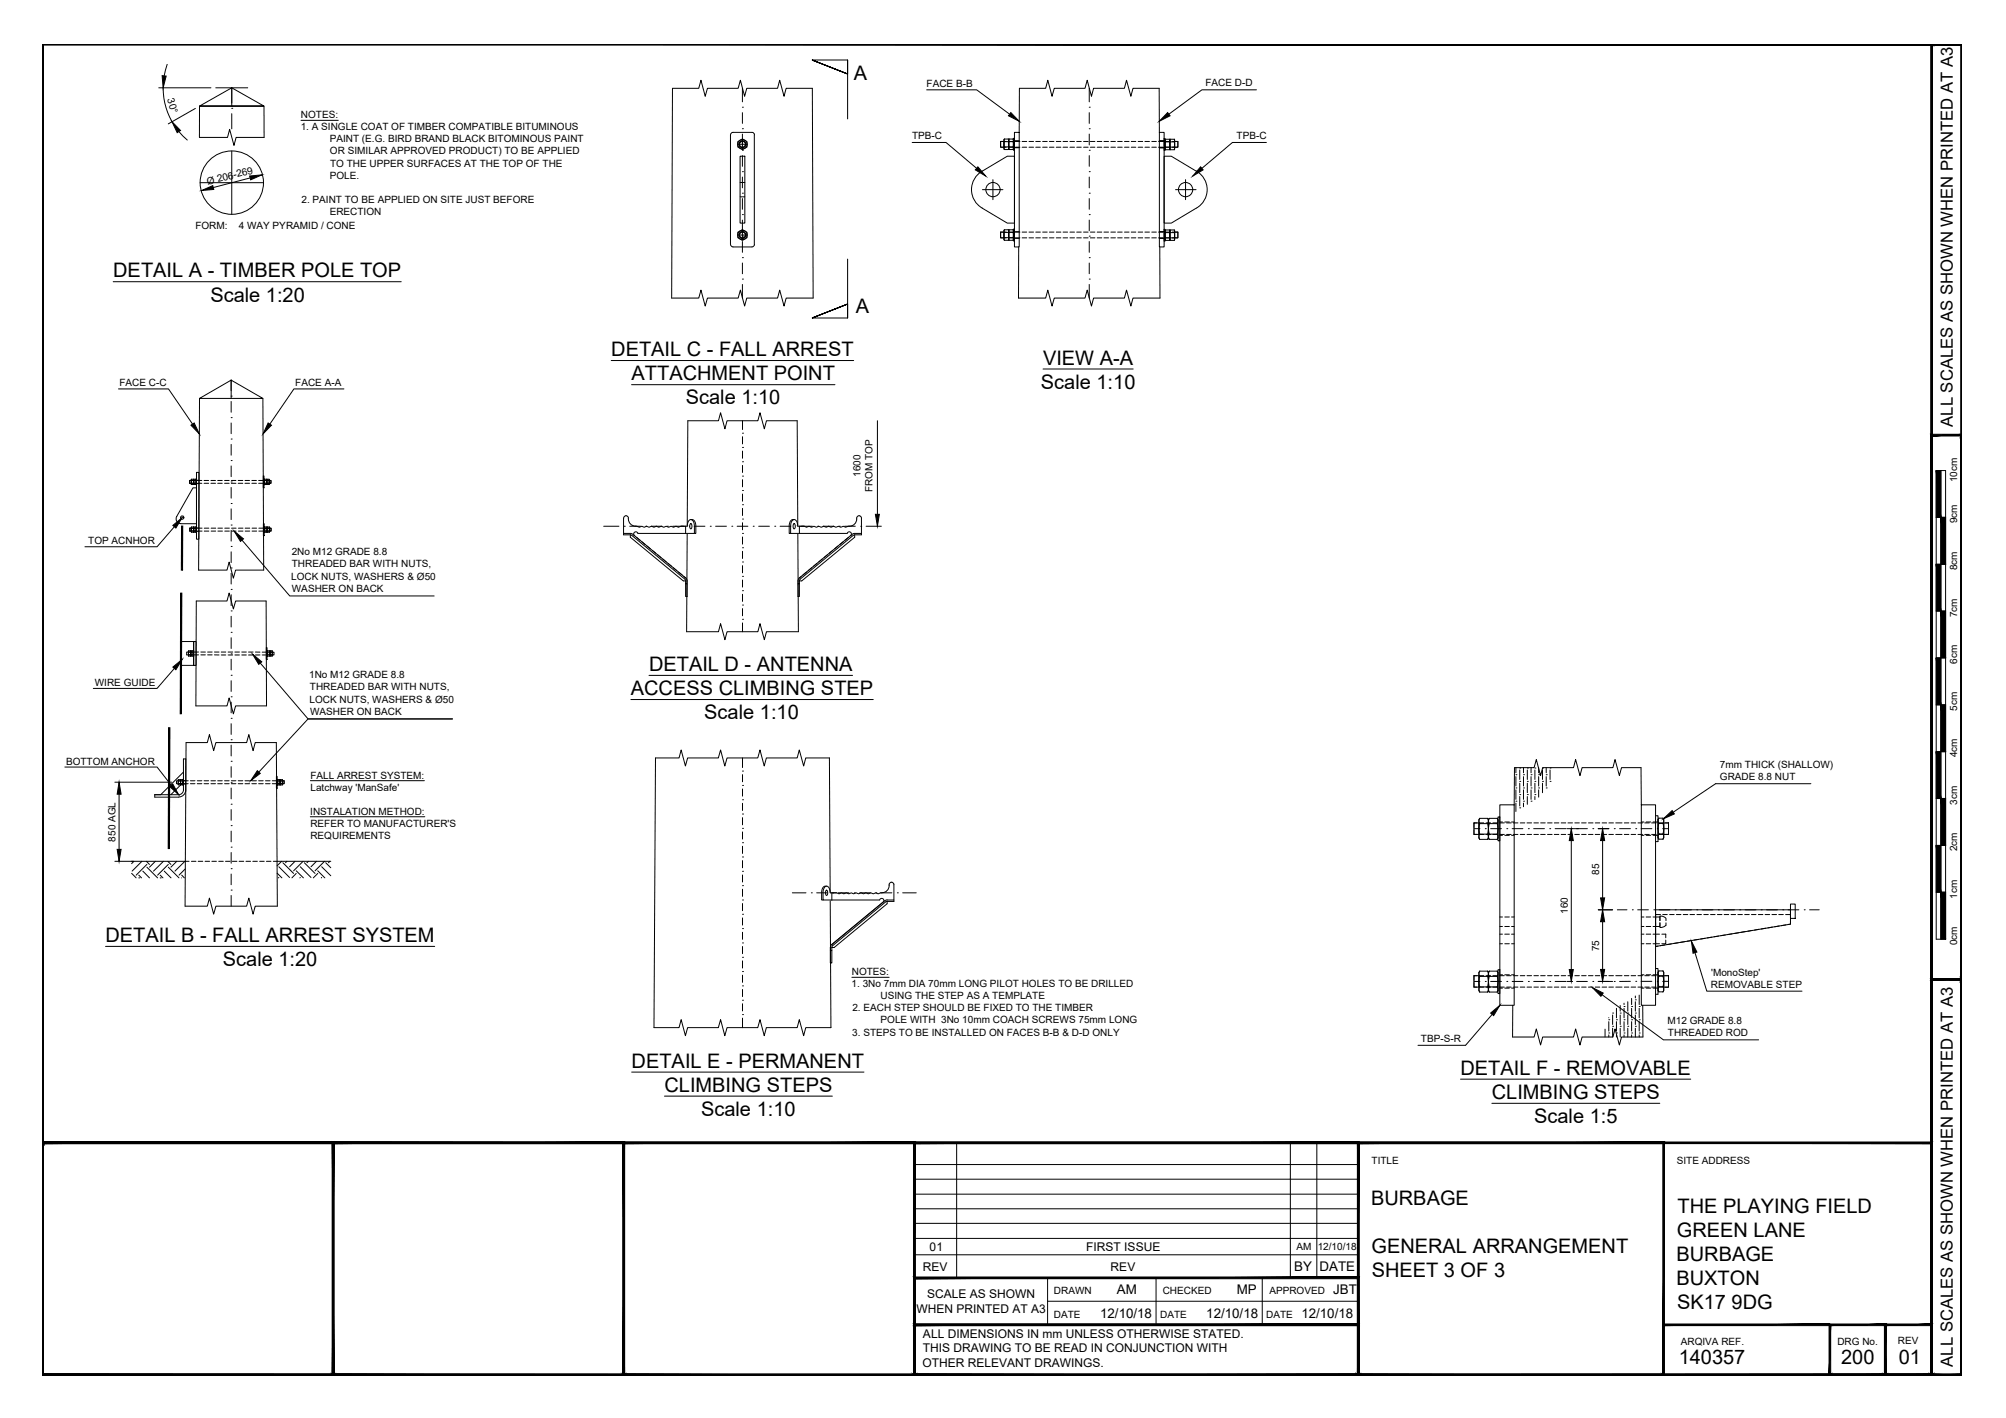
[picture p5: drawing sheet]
<svg xmlns="http://www.w3.org/2000/svg" width="420mm" height="297mm" viewBox="0 0 420 297" stroke-linecap="round" stroke-linejoin="round" font-family="sans-serif">
<g fill="none" stroke="#000" stroke-width=".21">
<path d="M33.3 18.4h10.9M34.2 18.4a14.3 14.3 0 0 0 1.8 7.1M35 13.5l-.6 2.4M45.2 18.4h6.7M48.5 18.4v3.8M140.9 18.5h5.5l.4-1.7 .9 3.4 .5-1.7h6.4l.5-1.7 .9 3.4 .4-1.7h6.5l.4-1.7 .9 3.4 .5-1.7h5.4l.2 43.9h-5.6l-.5 1.7-.9-3.3-.4 1.6h-6.5l-.4 1.7-.9-3.3-.5 1.6h-6.4l-.5 1.7-.9-3.3-.4 1.6h-5.7zM155.5 18.5v2.8M177.5 12.6v2.9l-7.4-2.9 7.4 2.9-7.4-2.9h7.4v12.3M194.1 18.8h10.5l6.9 5.1M228.1 18.5v2.8M263.2 18.8h-11.5l-6.9 5.1M37.5 27.6l1.7 1.7"/>
<path d="M40.9 22.7l-5.7 3.3M41.8 22.2l6.7-3.8 6.8 3.8zM41.8 22.2h13.5v6.6h-5.8l-.5 1.7-.9-3.4-.4 1.7h-5.9zM41.9 38.3h13.3M41.9 22.2h13.3M48.5 22.7h.1M48.5 23.8v3.2M48.5 31.6v13.3M52.4 37.3l-7.7 2M63 25.2h7.9M154.5 29.7l1-.6 1 .6v1.1l-1 .5-1-.5zM154.5 30.2h2"/>
<path d="M155 32.7h1v14h-1zM155 38.2h1M155.5 36h.1M155.5 31.5h.1M155.5 27h.1M155.5 22.5h.1M155.5 23.6v2.2M155.5 28.1v3.1M155.5 32.6v2.2M155.5 37.1v2.2M155.9 29.6a.71 .71 0 0 0-1.1 .5 .71 .71 0 0 0 .8 .8 .71 .71 0 0 0 .5-1M158 28.2v23"/>
<path d="M158 28.2l-.2-.4-.3-.1h-4l-.4 .3-.1 .2v23l.3 .4 .2 .1h4l.4-.2 .1-.3M191.1 29.8h7l6.5 5.5M205.8 35.8a4.5 4.5 0 0 0-.1 7.8l5.3 3.1h1.5v-14h-1.5l-5.3 3.2M205.8 39.7h4.3M208 37.6v4.2M209.6 29.6h.7v1.2h-.7zM210.4 30.8v-1.1h.8v1.1M210.4 30.8h.8v.5M210.4 29.1v.6M210.4 30.8v.5M210.8 29.6h-1.2v1.2h1.2M211.2 29.1h-.8l-.1 .2v1.9l.1 .1h.8"/>
<path d="M211.2 29.1l.1 .2M211.2 29.1v.6M211.2 30.8h1M211.3 29.3v1.9M211.3 31.2l.1 .1h.8M211.3 31.2l-.1 .1M211.4 29.7h.8v1.1M211.4 30.8h.8v.5M211.4 29.1v.6M211.4 30.8v.5M211.4 29.7v1.1M212.2 29.1v2.2"/>
<path d="M212.2 29.1h-.8l-.1 .2M212.2 29.1v.6l-1-.1M212.3 29h.2v2.5h-.2zM212.5 27.7h1v24h-1zM212.5 29.5h1M212.5 30.9h1M212.7 30.8h.9M212.7 29.6h.9M213.5 27.7v-9.2h5.5l.5-1.7 .9 3.4 .4-1.7h6.5l.4-1.7 .9 3.4 .5-1.7h6.4l.5-1.7 .9 3.4 .4-1.7h5.5v9.2M214.1 30.8h.9M214.1 29.6h.9M215.5 30.8h1"/>
<path d="M215.5 29.6h1M216.9 30.8h1M216.9 29.6h1M218.4 30.8h.9M218.4 29.6h.9M219.8 30.8h1M219.8 29.6h1M221.2 30.8h1M221.2 29.6h1M222.7 30.8h.9M222.7 29.6h.9M224.1 30.8h1"/>
<path d="M224.1 29.6h1M225.5 30.8h1M225.5 29.6h1M227 30.8h.9M227 29.6h.9M228.1 36h.1M228.1 31.5h.1M228.1 27h.1M228.1 22.5h.1M228.1 23.6v2.2M228.1 28.1v2.3M228.1 32.6v2.2"/>
<path d="M228.1 37.1v2.2M228.4 30.8h.9M228.4 29.6h.9M229.8 30.8h1M229.8 29.6h1M231.2 30.8h1M231.2 29.6h1M232.7 30.8h.9M232.7 29.6h.9M234.1 30.8h.9M234.1 29.6h.9M235.5 30.8h1"/>
<path d="M235.5 29.6h1M236.9 30.8h1M236.9 29.6h1M238.4 30.8h.9M238.4 29.6h.9M239.8 30.8h1M239.8 29.6h1M241.2 30.8h1M241.2 29.6h1M242.7 30.8h.9M242.7 29.6h.9M242.8 27.7h1v24h-1z"/>
<path d="M242.8 29.5h1M242.8 30.9h1M243.8 29h.2v2.5h-.2zM244.1 29.2v2.2M244.1 29.2h.8M244.1 29.7h.8M244.1 31.4h.8M244.1 30.8h1M244.1 29.6h1M244.9 29.2l.1 .1M244.9 29.2v2.2M245 29.3v1.9"/>
<path d="M245 31.2l-.1 .2M245 31.2l.1 .2M245.1 29.2v2.2M245.1 29.2h.8M245.1 29.7h.8M245.1 31.4h.8M245.1 30.8h.8M245.1 29.2l-.1 .1M245.5 29.6h1.2v1.2h-1.2M245.9 29.2v2.2M246 29.6h.7v1.2h-.7zM246.2 39.7h4.3"/>
<path d="M248.3 37.6v4.2M250.6 35.8a4.4 4.4 0 0 1 0 7.8l-5.3 3.1h-1.5v-14h1.5l5.3 3.2M265.2 29.8h-7.1l-6.4 5.5M23.7 59h60.3M154.5 48.7l1-.6 1 .6v1.1l-1 .6-1-.6zM154.5 49.2h2M155 41.2h1M155.5 58.5h.1M155.5 54h.1M155.5 49.5h.1M155.5 45h.1M155.5 40.5h.1"/>
<path d="M155.5 41.6v2.2M155.5 46.1v4.1M155.5 50.6v2.3M155.5 55.1v2.2M155.5 59.6v2.8M155.9 48.6a.71 .71 0 0 0-1.1 .5 .71 .71 0 0 0 .8 .8 .71 .71 0 0 0 .5-1M177.5 54.3v12.3h-7.4l7.4-2.9-7.4 2.9 7.4-2.9v2.9M209.6 48.6h.7v1.2h-.7zM210.4 49.8v-1.1h.8v1.1M210.4 49.8h.8v.5M210.4 48.1v.6M210.4 49.8v.5"/>
<path d="M210.8 48.6h-1.2v1.2h1.2M211.2 48.1h-.8l-.1 .2v1.9l.1 .1h.8M211.2 48.1l.1 .2M211.2 48.1v.6M211.2 49.8h1M211.3 48.3v1.9M211.3 50.2l.1 .1h.8M211.3 50.2l-.1 .1M211.4 48.7h.8v1.1M211.4 49.8h.8v.5M211.4 48.1v.6M211.4 49.8v.5"/>
<path d="M211.4 48.7v1.1M212.2 48.1v2.2M212.2 48.1h-.8l-.1 .2M212.2 48.1v.6l-1-.1M212.3 48h.2v2.5h-.2zM212.5 49.9h1M212.5 48.5h1M212.7 49.8h.9M212.7 48.6h.9M213.4 51.7l-.1 10.7h5.7l.5-1.6 .9 3.3 .4-1.7h6.5l.4-1.6 .9 3.3 .5-1.7h6.4l.5-1.6 .9 3.3 .4-1.7h5.7l-.1-10.7M214.1 49.8h.9M214.1 48.6h.9"/>
<path d="M215.5 49.8h1M215.5 48.6h1M216.9 49.8h1M216.9 48.6h1M218.4 49.8h.9M218.4 48.6h.9M219.8 49.8h1M219.8 48.6h1M221.2 49.8h1M221.2 48.6h1M222.7 49.8h.9M222.7 48.6h.9"/>
<path d="M224.1 49.8h1M224.1 48.6h1M225.5 49.8h1M225.5 48.6h1M227 49.8h.9M227 48.6h.9M228.1 58.5h.1M228.1 54h.1M228.1 49.5h.1M228.1 45h.1M228.1 40.5h.1M228.1 41.6v2.2"/>
<path d="M228.1 46.1v2.2M228.1 50.6v2.3M228.1 55.1v2.2M228.1 59.6v2.8M228.4 49.8h.9M228.4 48.6h.9M229.8 49.8h1M229.8 48.6h1M231.2 49.8h1M231.2 48.6h1M232.7 49.8h.9M232.7 48.6h.9"/>
<path d="M234.1 49.8h.9M234.1 48.6h.9M235.5 49.8h1M235.5 48.6h1M236.9 49.8h1M236.9 48.6h1M238.4 49.8h.9M238.4 48.6h.9M239.8 49.8h1M239.8 48.6h1M241.2 49.8h1M241.2 48.6h1"/>
<path d="M242.7 49.8h.9M242.7 48.6h.9M242.8 49.9h1M242.8 48.5h1M243.8 48h.2v2.5h-.2zM244.1 48.2h.8M244.1 48.7h.8M244.1 48.2l-.1 2 .1 .2h.8l.1-.2M244.1 49.8h1M244.1 48.6h1M244.1 48.2v2.1M244.9 48.2l.1 .1"/>
<path d="M244.9 48.2v2.1M245 48.3v1.9M245.1 48.2v2.1M245.1 48.2h.8M245.1 48.7h.8M245.1 48.2l-.1 .1M245.1 49.8h.8M245.5 48.6h1.2v1.2h-1.2M245.9 48.2l.1 2-.1 .2h-.8l-.1-.2M245.9 48.2v2.1M246 48.6h.7v1.2h-.7zM48.4 79.6v3.9"/>
<path d="M128 75.5h50.8M218.5 77.3h18.8M24.8 81.5h10.5l5 7.3M41.2 99h.5v13.9h-.5zM41.8 83.5l6.6-3.9 6.7 3.9zM41.8 83.5l-.2 35.9h5.9l.5-1.6 .9 3.3 .4-1.7h5.9l-.1-35.9M48.4 96.5h.1M48.4 92h.1M48.4 87.5h.1M48.4 83h.1M48.4 84.1v2.3M48.4 88.6v2.2"/>
<path d="M48.4 93.1v2.3M48.4 97.6v2.2M55.1 99.7h.2v2.5h-.2zM72 81.5h-10.4l-5.1 7.3M132.3 80.6h42.6M144.1 88.1h6.4l.4-1.6 .9 3.3 .5-1.7h6.4l.5-1.6 .9 3.3 .4-1.7h6.5l.2 44.2h-6.7l-.4 1.7-.9-3.4-.5 1.7h-6.4l-.5 1.7-.9-3.4-.4 1.7h-6.7zM155.5 99.7h.1M155.5 96.7h.1M155.5 93.7h.1M155.5 90.7h.1M155.5 88.1v1.9M155.5 91.5v1.5"/>
<path d="M155.5 94.5v1.5M155.5 97.5v1.5M183.8 88.1v19.6M405.5 98.6h2v98.1h-2zM406.5 98.6v98.1M36.5 110.3l-3.6 4.2h-15.1M37.9 109.7a1 1 0 0 1-.9-1.5l3.4-6h.8v7.5h-3.3M39.7 100.6h.4v.6h-.4zM39.7 110.6h.4v.7h-.4zM40.1 110.4h.4M40.1 111.5h.4M40.1 111.2h.4"/>
<path d="M40.1 100.4h.4M40.1 101.5h.4M40.1 100.4v1.1M40.1 110.4v1.1M40.1 111.2v-.5h.4v.5M40.1 100.7v.8M40.1 110.4v.3M40.1 111.2v.3M40.1 100.4v.3h.4v-.3M40.5 110.4v.3M40.5 111.2v.3M40.5 110.4l.1 .1"/>
<path d="M40.5 100.4l.1 .1M40.5 100.7v.8M40.6 100.5v.9M40.6 110.5v.9M40.6 111.4l-.1 .1M40.6 101.4v.1M40.6 101.4l-.1 .1M40.6 111.4v.1M40.6 110.7h.4v.5M40.6 110.4h.4M40.6 111.5h.4M40.6 100.4h.4"/>
<path d="M40.6 101.5h.4M40.6 100.4v.1M40.6 110.4v.1M40.6 100.4v.3h.4v-.3M40.6 101.2v.3M40.6 110.4v.3M40.6 100.7v.5M40.6 110.7v.5M40.8 100.6h-1.1v.6h1.3M40.9 110.6h-1.2v.7h1.2M41 101.2v.3M41 110.4v.3"/>
<path d="M41 111.2v.3M41 111.2h-.4v.3M41 100.4v1.1M41 110.4v1.1M41 100.7v.5M41.1 100.3l.1 1.3zM41.1 110.3l.1 1.3zM41.2 110.6h.5M41.2 100.6h.5M41.2 101.3h.5M41.3 101.2h1M41.3 100.6h1"/>
<path d="M41.4 110.6h.9M42.3 111.3h-1.1M42.7 101.2h1M42.7 100.6h1M42.8 111.3h.9M42.8 110.6h.9M44.2 101.2h.9M44.2 100.6h.9M44.2 111.3h1M44.2 110.6h1M45.6 101.2h1M45.6 100.6h1"/>
<path d="M45.6 111.3h1M45.6 110.6h1M47 101.2h1M47 100.6h1M47.1 111.3h.9M47.1 110.6h.9M48.4 119h.1M48.4 114.5h.1M48.4 110h.1M48.4 105.5h.1M48.4 101h.1M48.4 102.1v2.3"/>
<path d="M48.4 106.6v2.2M48.4 111.1v2.2M48.4 115.6v2.3M48.5 101.2h.9M48.5 100.6h.9M48.5 111.3h1M48.5 110.6h1M49.9 101.2h.9M49.9 100.6h.9M49.9 111.3h1M49.9 110.6h1M50.7 113.1l10 11.7h30.2"/>
<path d="M51.3 101.2h1M51.3 100.6h1M51.4 111.3h.9M51.4 110.6h.9M52.8 101.2h.9M52.8 100.6h.9M52.8 111.3h.9M52.8 110.6h.9M54.2 101.2h.9M54.2 100.6h.9M54.2 111.3h1M54.2 110.6h1"/>
<path d="M55.2 109.7h.1v2.5h-.1zM55.3 100.3l.1 1.3zM55.3 110.3l.1 1.3zM55.4 100.7h.4M55.4 101.2h.4M55.4 100.7v.8M55.4 100.4v.3M55.5 110.7h.4v.5M55.5 111.2h.4M55.5 110.7v.8M55.5 110.4v.3M55.6 100.6h1.2v.6h-1.2"/>
<path d="M55.7 110.6h1.1v.7h-1.1M55.8 100.7l.1 .8M55.9 100.4v.3M55.9 110.4v.3M55.9 111.2v.3M55.9 100.5h-.5v.9h.5M55.9 110.4l-.5 .1v.9l.5 .1M55.9 110.4v.1M55.9 100.5v.9M55.9 101.4l.5 .1M55.9 110.5v.9M55.9 111.4v.1"/>
<path d="M55.9 111.4l.1 .1M55.9 101.2h.5M56 100.7v.8M56 100.4v.3M56 110.4h.4M56 111.5h.4M56 111.2h.4M56 110.4l-.1 .1M56 110.4v.3M56 111.2v.3M56 111.2v-.5h.4v.5M56.4 100.4v.3h-.5"/>
<path d="M56.4 101.2v.3M56.4 100.4l-.5 .1M56.4 100.4v1.1M56.4 100.7v.5M56.4 110.4v.3M56.4 111.2v.3M56.4 100.6h.4v.6h-.4zM56.4 110.4v1.1M56.4 110.6h.4v.7h-.4zM126.4 110.2h3.2M130.6 111.7h1.6l.7 .5M130.6 108.5v3.5h1.4v.5l11.1 9.2h.5v.6h.3a1.24 1.24 0 0 0-.3-1.2"/>
<path d="M130.6 108.5a.5 .5 0 0 1 .5-.5 .5 .5 0 0 1 .5 .5M130.8 110.2h.1M131.6 108.5v.2M131.6 108.7a1.49 1.49 0 0 0 1.5 1.5M131.9 110.2h2.2M132 112l.4 .1M132.3 112.2l11.1 9.1M133.3 112.6l.7 .6M133.4 110.2l.5 .2 .5-.2 .5 .2 .5-.2 .5 .2 .6-.2 .5 .2 .5-.2 .5 .2 .5-.2 .5 .2 .5-.2 .5 .2 .6-.2 .5 .2 .5-.2 .5 .2 .5-.2h1.3a1.22 1.22 0 0 1 .9-1.4 1.31 1.31 0 0 1 .6 1.4v1.5h-1.8M133.6 111.7h10M133.6 111.7a.46 .46 0 0 0-.6-.3 .46 .46 0 0 0-.2 .7l10.8 9M134.4 113.5l.7 .6"/>
<path d="M135.3 110.2h.1M135.5 114.4l.7 .6M136.4 110.2h2.2M136.6 115.3l.7 .6M137.7 116.2l.7 .6M138.8 117.1l.7 .6M139.8 110.2h.1M139.9 118l.7 .6M140.9 110.2h2.2M141 118.9l.7 .6M142.1 119.8l.8 .6M142.6 110.2h1v1.5"/>
<path d="M144.3 110.2h.1M144.6 109.8v-.1a.59 .59 0 0 1 0 1.1l-.1-.4zM144.7 108.8a1.07 1.07 0 0 1 1 1.4v1.5h-.3M145.4 110.2h2.2M148.8 110.2h.1M149.9 110.2h2.3M153.3 110.2h.1M154.4 110.2h2.2M155.5 117.7h.1M155.5 114.7h.1M155.5 111.7h.1M155.5 108.7h.1"/>
<path d="M155.5 105.7h.1M155.5 102.7h.1M155.5 100.5v1.5M155.5 103.5v1.5M155.5 106.5v1.5M155.5 109.5v1.5M155.5 112.5v1.5M155.5 115.5v1.5M155.5 118.5v1.5M157.8 110.2h.1M158.9 110.2h2.2M162.3 110.2h.1"/>
<path d="M163.4 110.2h2.3M166.2 109.8l.1-.1a.59 .59 0 0 1 0 1.1l-.2-.6zM166.3 108.8a1.07 1.07 0 0 0-1 1.4v1.5h.3M166.8 110.2h.1M167.4 111.7h10a.46 .46 0 0 1 .7-.3 .46 .46 0 0 1 .2 .7l-10.9 9M167.9 110.2h2.2M168.4 110.2h-1v1.5M171.3 110.2h.1M172.4 110.2h2.3M175.8 110.2h.1M176.6 113.5l-.7 .6M176.9 110.2h2.2"/>
<path d="M177.7 110.2l-.6 .2-.5-.2-.5 .2-.5-.2-.5 .2-.5-.2-.5 .2-.5-.2-.6 .2-.5-.2-.5 .2-.5-.2-.5 .2-.5-.2-.5 .2-.6-.2-.5 .2-.5-.2h-1.3a1.17 1.17 0 0 0-.8-1.4 1.31 1.31 0 0 0-.7 1.4v1.5h1.8M177.7 112.6l-.7 .6M179 112v.5l-11.1 9.2h-.5M179 112l-.3 .1-11.1 9.2M179.4 108.7a.51 .51 0 0 1 .4-.6 .51 .51 0 0 1 .6 .4v3.5h-1.4M179.4 108.7a1.49 1.49 0 0 1-1.5 1.5M180.3 110.2h.1M180.4 111.7h-1.5l-.8 .5M181.4 110.2h3.2M405.5 118.2h2M405.5 108.4h2M37.9 134.4h2.7v5h-2.7z"/>
<path d="M39.5 136.3v1.1h.5M39.5 136.3h.4M39.5 136.3v.3h.4M39.5 136.6v.5M39.9 136.3v.3M39.9 137.1v.3M39.9 137.2l-.4-.1v.3M39.9 136.3l.1 .1M39.9 136.6v.5M40 136.4v1M40 136.6v.5M40 136.3h.4"/>
<path d="M40 136.6h.4M40 137.2h.4M40 136.3v.1M40 136.3v.3M40 137.1v.3M40.2 136.6h-1.1v.6h1.1M40.4 136.3l.1 1.1h-.5M40.4 136.6v.5M40.4 136.3v.3M40.4 137.1v.3M40.5 136.3h.1v1.2h-.1zM40.6 134.4h.5v5h-.5z"/>
<path d="M40.6 136.6h1M40.6 137.2h1M41.1 125.9h6.4l.5-1.7 .9 3.4 .4-1.7h6.4l.1 22h-6.5l-.4 1.6-.9-3.3-.5 1.7h-6.5zM42.1 136.6h.9M42.1 137.2h.9M43.5 136.6h.9M43.5 137.2h.9M44.9 136.6h1M44.9 137.2h1M46.3 136.6h1M46.3 137.2h1M47.8 136.6h.9"/>
<path d="M47.8 137.2h.9M48.4 137h.1M48.4 132.5h.1M48.4 128h.1M48.4 123.5h.1M48.4 120.1v2.2M48.4 124.6v2.3M48.4 129.1v2.2M48.4 133.6v2.2M48.4 138.1v2.2M49.2 136.6h1M49.2 137.2h1"/>
<path d="M50.6 136.6h1M50.6 137.2h1M52.1 136.6h.9M52.1 137.2h.9M53.5 136.6h.9M53.5 137.2h.9M54.5 138.9l10 11.7h30.3h-30.3l-10.3 11.1M54.9 136.6h1M54.9 137.2h1M55.8 135.7h.1v2.5h-.1zM55.9 136.3h.1v1.2h-.1zM56.1 136.3h.4"/>
<path d="M56.1 136.6h.4M56.1 136.3l-.1 1.1h.5M56.1 137.2h.4M56.1 136.3v.3M56.1 137.1v.3M56.1 136.6v.5M56.4 136.6h1v.6h-1M56.5 136.3v.3M56.5 137.1v.3M56.5 136.3v.1M56.5 136.6v.5M56.5 136.4v1"/>
<path d="M56.6 136.6v.5M56.6 136.6h.4v.4v.1l-.4 .1M56.6 136.3l.4 .1v1h-.5M56.6 136.3l-.1 .1M56.6 136.3v.3M56.6 137.1v.3M57 136.3v.3M57 137.1v.3M143.2 120.8l.4 .3M143.4 121.3l.2 .4M143.6 122.3v2.6h.3v-2.6M155.5 129.7h.1"/>
<path d="M155.5 126.7h.1M155.5 123.7h.1M155.5 120.7h.1M155.5 121.5v1.5M155.5 124.5v1.5M155.5 127.5v1.5M155.5 130.5v1.8M167.1 122.3v2.6h.3v-2.6M167.4 121.1a1.24 1.24 0 0 0-.3 1.2h.3v-.6M167.6 121.3l-.2 .4M167.8 120.8l-.4 .3M405.5 137.8h2"/>
<path d="M405.5 128h2M36.5 140l-3.6 4.2h-13.4M39 155.6h4.4l.5-1.7 .9 3.3 .4-1.6h6.5l.4-1.7 .9 3.3 .5-1.6h4.4l.2 34.2h-4.6l-.5 1.7-.9-3.4-.4 1.7h-6.5l-.4 1.7-.9-3.4-.5 1.7h-4.6zM48.4 159.5h.1M48.4 155h.1M48.4 150.5h.1M48.4 146h.1M48.4 141.5h.1M48.4 142.6v2.2M48.4 147.1v2.2M48.4 151.6v2.2M48.4 156.1v2.2"/>
<path d="M132.1 146.5h50.8M135.9 141.5h42.7M137.3 158.8h4.9l.5-1.7 .9 3.4 .4-1.7h6.5l.4-1.7 .9 3.4 .5-1.7h6.4l.5-1.7 .9 3.4 .4-1.7h6.5l.4-1.7 .9 3.4 .5-1.7h4.9l.3 56.5h-5.2l-.5 1.7-.9-3.4-.4 1.7h-6.5l-.4 1.7-.9-3.4-.5 1.7h-6.4l-.5 1.7-.9-3.4-.4 1.7h-6.5l-.4 1.7-.9-3.4-.5 1.7h-5.2zM155.5 158.8v2M405.5 157.5h2M405.5 147.7h2M13.6 160.7h19.3l3 3.8M24.1 163.9h11.8M24.9 166.4v11.5M32.4 166.5v.5h5M32.4 166.5h5M37.4 163.6v.5"/>
<path d="M37.4 163.6h.4v.3v.2h-.4M37.4 163.3l.4 .1M37.4 163.3v1.1M37.4 163.3v.3M37.4 164.1v.3M37.4 166.5a1.01 1.01 0 0 0 1-1v-6.5h.5v6.5a1.49 1.49 0 0 1-1.5 1.5M37.8 163.3v.3M37.8 164.1v.3M37.8 164.3l-.4 .1M37.8 163.4v.9M37.8 164.3l.1 .1M37.9 163.3h.4"/>
<path d="M37.9 163.6h.4M37.9 164.4h.4M37.9 163.3l-.1 .1M37.9 164.1h.4M37.9 163.6v.5M37.9 163.3v.3M37.9 164.1v.3M38 163.6h-1v.6h1M38.3 163.3v.3M38.3 164.1v.3M38.3 163.3v1.1M38.3 163.6v.5"/>
<path d="M38.3 163.2h.1v1.3h-.1zM38.4 161.7l-4.7 4.8h-1.3M38.4 163.9l-2.6 2.6M38.4 163.5l1 .1M38.4 164.2h.5M38.5 164.2h.9M39.9 164.2h.9M39.9 163.6h.9M41.3 164.2h1M41.3 163.6h1M42.7 164.2h1M42.7 163.6h1"/>
<path d="M44.2 164.2h.9M44.2 163.6h.9M45.6 164.2h1M45.6 163.6h1M47 164.2h1M47 163.6h1M48.4 177.5h.1M48.4 173h.1M48.4 168.5h.1M48.4 164h.1M48.4 160.6v2.2M48.4 165.1v2.2"/>
<path d="M48.4 169.6v2.2M48.4 174.1v2.2M48.4 178.6v2.2M48.5 164.2h.9M48.5 163.6h.9M49.9 164.2h.9M49.9 163.6h.9M51.3 164.2h1M51.3 163.6h1M52.8 164.2h.9M52.8 163.6h.9M54.2 164.2h.9"/>
<path d="M54.2 163.6h.9M55.6 164.2h1M55.6 163.6h1M57 164.2h1M57 163.6h1M57.9 162.6h.1v2.5h-.1zM58 163.3h.2v1.2h-.2zM58.2 163.6h.4M58.2 164.1h.4M58.2 163.3v1.1M58.5 163.6h1v.6h-1M58.6 163.3v.3"/>
<path d="M58.6 164.1v.3M58.6 163.3l-.4 .1v1h.4M58.6 163.3l.1 .1M58.6 163.6v.5M58.7 163.4v1M58.7 164.4h-.1M58.7 164.4h.1M58.7 163.3h.4M58.7 163.6h.4M58.7 164.4h.4M58.7 164.1h.4M58.7 163.3v.1"/>
<path d="M58.7 163.3v.3M58.7 164.1v.3M58.7 163.6v.5M59.1 163.3v1.1M59.1 163.3v.3M59.1 164.1v.3M59.1 163.6v.5M59.1 163.6h.4v.6h-.4zM65 171.1h24M65 163.5h23.9M155.5 179.5h.1M155.5 176.5h.1"/>
<path d="M155.5 173.5h.1M155.5 170.5h.1M155.5 167.5h.1M155.5 164.5h.1M155.5 161.5h.1M155.5 162.3v1.5M155.5 165.3v1.5M155.5 168.3v1.5M155.5 171.3v1.5M155.5 174.3v1.5M155.5 177.3v1.5M308.7 172.4h1.1v2.4h-1.1z"/>
<path d="M308.7 173.8v1h.7M308.7 173.6h1.3M309.4 172.4h-.7v1M309.8 172.4h1M309.8 174.8h1M309.9 171.4a.96 .96 0 0 0 0 1.1M309.9 174.7a.96 .96 0 0 0 0 1.1M309.9 171.4h1.7M309.9 172.5h1.7M309.9 175.8h1.7M309.9 174.7h1.7M309.9 171.4l-.1 .3v3.8l.1 .3"/>
<path d="M309.9 172.5l-.1 .9 .1 1.3M311.1 173.6h.1M311.3 172.4h.9M311.3 174.8h.9M311.6 172.5l.1 .9-.1 1.3M311.6 171.4l.1 .3M311.6 171.4a.96 .96 0 0 1 0 1.1M311.6 174.7a.96 .96 0 0 1 0 1.1M311.7 171.7v3.8M311.7 175.5l.2 .3M311.7 175.5l-.1 .3M311.9 171.4h1.7"/>
<path d="M311.9 172.5h1.7M311.9 171.4l-.2 .3M311.9 175.8h1.7M311.9 174.7h1.7M311.9 171.4a.96 .96 0 0 0 0 1.1M311.9 174.7a.96 .96 0 0 0 0 1.1M311.9 172.5l-.1 .9 .1 1.3M312.2 173.6h2.3M312.7 172.4h.9M312.7 174.8h.9M313.6 172.5l.2 .9-.2 1.3M313.6 171.4l.2 .3v3.8l-.2 .3"/>
<path d="M313.6 171.4a.96 .96 0 0 1 0 1.1M313.6 174.7a.96 .96 0 0 1 0 1.1M313.8 171.1h.3v5h-.3zM314.1 172.4h1M314.1 174.8h1M314.1 168.6h3v42h-3zM314.1 172.2h.6M314.1 175h.6M315.2 172.2h.9M315.2 175h.9M315.6 172.4h.9M315.6 174.8h.9"/>
<path d="M315.6 173.6h.1M316.6 172.2h.5M316.6 175h.5M316.7 173.6h2.3M317 172.4h.9M317 174.8h.9M317.1 168.6l.1-7.8h4.1l.5-1.7 .9 3.4 .4-1.7h6.5l.4-1.7 .9 3.4 .5-1.7h6.4l.5-1.7 .9 3.4 .4-1.7h4.1l.1 7.8M317.5 167.8h.1M317.5 165.1h.1M317.5 162.3h.1M317.5 160.8v1.1M317.5 162.7v2"/>
<path d="M317.5 165.5v1.9M317.5 168.2v1.8M318.3 169.2h.1M318.3 166.5h.1M318.3 163.7h.1M318.3 160.9h.1M318.3 161.3v2M318.3 164.1v2M318.3 166.9v1.9M318.4 172.4h1M318.4 174.8h1M319.1 167.8h.1"/>
<path d="M319.1 165.1h.1M319.1 162.3h.1M319.1 160.8v1.1M319.1 162.7v2M319.1 165.5v1.9M319.1 168.2v.8M319.8 172.4h1M319.8 174.8h1M319.9 166.5h.1M319.9 163.7h.1M319.9 160.9h.1M319.9 161.3v2"/>
<path d="M319.9 164.1v2M319.9 166.9v1.6M320.1 173.6h.1M320.7 167.8h.1M320.7 165.1h.1M320.7 162.3h.1M320.7 160.8v1.1M320.7 162.7v2M320.7 165.5v1.9M321.2 173.6h2.3M321.3 172.4h.9M321.3 174.8h.9"/>
<path d="M321.5 166.5h.1M321.5 163.7h.1M321.5 160.9h.1M321.5 161.3v2M321.5 164.1v2M321.5 166.9v.6M322.3 165.1h.1M322.3 162.3h.1M322.3 160.8v1.1M322.3 162.7v2M322.3 165.5v1.5M322.7 172.4h.9"/>
<path d="M322.7 174.8h.9M323.1 163.7h.1M323.1 160.9h.1M323.1 161.3v2M323.1 164.1v2M323.9 165.1h.1M323.9 162.3h.1M323.9 160.8v1.1M323.9 162.7v2M324.1 172.4h1M324.1 174.8h1M324.6 173.6h.1"/>
<path d="M324.7 163.7h.1M324.7 160.9h.1M324.7 161.3v2M325.6 172.4h.9M325.6 174.8h.9M325.7 173.6h2.3M327 172.4h.9M327 174.8h.9M328.2 173.6h4.3M328.4 172.4h1M328.4 174.8h1M329.1 173.6h.1"/>
<path d="M329.1 176.1v27M329.8 172.4h1M329.8 174.8h1M331.3 172.4h.9M331.3 174.8h.9M332.7 172.4h1M332.7 174.8h1M333.6 173.6h.1M334.1 172.4h1M334.1 174.8h1M334.7 173.6h2.3M335.6 172.4h.9"/>
<path d="M335.6 174.8h.9M335.7 176.1v12M337 172.4h.9M337 174.8h.9M338.1 173.6h.1M338.4 172.4h1.3M338.4 174.8h1.3M339.2 173.6h2.3M340.2 172.4h1M340.2 174.8h1M341.6 172.4h1M341.6 174.8h1"/>
<path d="M342.6 173.6h.1M343.1 172.4h.9M343.1 174.8h.9M343.7 173.6h2.3M343.8 168.6h3v42h-3zM343.8 172.2h.5M343.8 175h.5M344.5 172.4h.9M344.5 174.8h.9M344.8 172.2h.9M344.8 175h.9M345.9 172.4h1"/>
<path d="M345.9 174.8h1M346.2 172.2h1.1M346.2 175h1.1M346.8 170.9h.5v5.4h-.5M347.1 173.6h.1M347.4 172.4h.9M347.4 174.8h.9M347.4 172.5h.9M347.4 174.7h.9M347.5 171.4a.98 .98 0 0 0 0 1.1l-.2 1.3a1.54 1.54 0 0 1 0 1.4l.2 .6M348.2 173.6h1.3M348.3 172.5l.2 .9-.2 1.3"/>
<path d="M348.3 171.4h-.9l-.1 .3v3.8l.1 .3h.9M348.3 171.4l.2 .3v3.8l-.2 .3M348.3 171.4a.96 .96 0 0 1 0 1.1M348.3 174.7a.96 .96 0 0 1 0 1.1M348.5 172.4h1v2.4h-1zM348.8 172.4h.7v1M349.5 173.8v1h-.7M379.3 164.2h-20l-8.8 5.9M405.5 177.1h2M405.5 167.3h2M22.1 198.2h68.9M24.1 180.4h15.5"/>
<path d="M27.6 182.9l.9 1M28.1 180.4l-.5 .5M29.1 183.9h.1M29.1 183.3l.5 .6M29.7 180.4l-2 2.1M29.9 182.5l1.4 1.4M30.7 180.4l.6 .7M30.8 181.7l2.2 2.2M30.8 181.1l-2.3 2.2M32.5 180.4l-1.2 1.3M33.6 183.9h.1M33.6 183.3l.5 .6"/>
<path d="M34.2 180.4l-2 2.1M34.4 182.5l1.4 1.4M35.1 180.4l.7 .7M35.2 181.7l2.3 2.2M35.2 181.1l-2.2 2.2M37 180.4l-1.2 1.3M38 183.9h.1M38.1 183.3l.5 .6M38.7 180.4l-2.1 2.1M38.8 182l-1.3 1.3M40.1 180.4h.9M41.5 180.4h1"/>
<path d="M43 180.4h.9M44.4 180.4h.9M45.8 180.4h1M47.2 180.4h1M48.4 186.5h.1M48.4 182h.1M48.4 183.1v2.2M48.4 187.6v2.2M48.7 180.4h.9M50.1 180.4h.9M51.5 180.4h1M52.9 180.4h1"/>
<path d="M54.4 180.4h.9M55.8 180.4h1M57.2 180.4h12.1M58 182.9l1 1M58.4 183.8l-.1 .1M58.4 181.6l2.2 2.2M59 180.4l-1 1M59.3 180.7l2.2 2.3M60.1 180.4l-.3 .3M61.8 180.4l-1.2 1.2M62 183l-.9 .9M62 182.4l1.5 1.5"/>
<path d="M62.9 183.8l-.1 .1M62.9 181.6l2.2 2.2M63.5 180.4l-2 2M63.7 180.7l2.3 2.3M64.6 180.4l-.3 .3M66.3 180.4l-1.2 1.2M66.6 183l-1 .9M66.6 182.4l1.4 1.5M67.4 183.8l-.1 .1M67.4 181.6l1.9 1.9M68 180.4l-2 2M68.2 180.7l1.1 1.1"/>
<path d="M69.1 180.4l-.3 .3M155.5 197.5h.1M155.5 194.5h.1M155.5 191.5h.1M155.5 188.5h.1M155.5 185.5h.1M155.5 182.5h.1M155.5 180.3v1.5M155.5 183.3v1.5M155.5 186.3v1.5M155.5 189.3v1.5M155.5 192.3v1.5"/>
<path d="M155.5 195.3v1.5M155.5 198.3v1.5M166 187h2.8M169.9 187h.1M171.1 187h2.2M173 186.6a.33 .33 0 0 1 .4 .1 .33 .33 0 0 1 0 .4l-.1 .3a.19 .19 0 0 1-.2 .2 .19 .19 0 0 1-.2-.3zM173.1 185.6a1.07 1.07 0 0 0-1 1.4v1.5h.3M173.9 198.5v.6h.3v-.6M174.2 199.1v2.6h-.3v-2.6M174.2 188.5h10M174.4 187h.1M175.2 187h-1v1.5"/>
<path d="M175.6 187h2.2M178.9 187h.1M180.1 187h2.2M183.4 187h.1M184.2 188.5a.46 .46 0 0 1 .7-.3 .46 .46 0 0 1 .2 .7M184.7 187a1.68 1.68 0 0 0 1.6-1.9 .5 .5 0 0 1 .6-.3 .5 .5 0 0 1 .3 .5v3.5h-1.4v.5l-11.1 9.2h-.5M185.5 188.9l-11.1 9.2-.2 .4M185.8 188.5h1.4M185.8 188.8l-.3 .1M185.8 188.5l-.5 .2-11.1 9.2-.3 .6M186.8 187h-2.4l-.5 .2-.5-.2-.5 .2-.5-.2-.5 .2-.5-.2-.5 .2-.6-.2-.5 .2-.5-.2-.5 .2-.5-.2-.5 .2-.5-.2-.6 .2-.5-.2-.5 .2-.5-.2h-1.3a1.22 1.22 0 0 0-.8-1.4 1.31 1.31 0 0 0-.7 1.4v1.5h1.8M187.9 187h.1"/>
<path d="M189.1 187h2.8M314.1 192.1h.6M314.1 194.1h.6M314.1 195.7h.6M314.1 197.7h.6M315.2 192.1h.9M315.2 194.1h.9M315.2 195.7h.9M315.2 197.7h.9M316.6 192.1h.5M316.6 194.1h.5M316.6 195.7h.5"/>
<path d="M316.6 197.7h.5M334.8 190.6h3M335.7 193.1v10M338.8 190.6h2M341.9 190.6h.1M343 190.6h2.3M343.8 192.1h.5M343.8 194.1h.5M343.8 195.7h.5M343.8 197.7h.5M344.8 192.1h.9M344.8 194.1h.9"/>
<path d="M344.8 195.7h.9M344.8 197.7h.9M346.2 192.1h.6M346.2 194.1h.6M346.2 195.7h.6M346.2 197.7h.6M346.4 190.6h.1M346.8 196.9v.8h.8M346.8 193.3v.8h.9v-.8v1l1-.3 .2-.2v-.5M346.8 192.8v-.7h.9v.7v-.9l1 .3 .2 .2v.4M346.8 190.6h28.2v3l-28.2 4.7zM346.8 197.3v1l.5-.1"/>
<path d="M346.8 193v1M346.8 194.5v.9M346.8 195.9v.9M347.5 190.6h2.3M347.6 195.7h-.8v.7M347.8 191.6h-1v1M348.1 195.7h.8v.7M348.3 191.6h.9M348.7 198l-1 .1M348.9 196.9v.8h-.8M349.7 191.6h1M350.1 197.7l-.9 .2"/>
<path d="M350.9 190.6h.1M351.1 191.6h1M351.5 197.5l-1 .1M352 190.6h2.3M352.6 191.6h.9M352.9 197.3l-.9 .1M354 191.6h.9M354.3 197l-.9 .2M355 199.6l2.5 8h19.9M355.4 190.6h.1M355.4 191.6h1M355.7 196.8l-.9 .1"/>
<path d="M356.5 190.6h2.3M356.9 191.6h.9M357.1 196.6l-.9 .1M358.3 191.6h.9M358.5 196.3l-.9 .2M359.7 191.6h1M359.9 190.6h.1M359.9 196.1l-.9 .1M361 190.6h2.3M361.1 191.6h1M361.4 195.9l-1 .1M362.6 191.6h.9"/>
<path d="M362.8 195.6l-1 .2M364 191.6h.9M364.2 195.4l-1 .1M364.4 190.6h.1M365.4 191.6h1M365.5 190.6h2.3M365.6 195.1l-1 .2M366.8 191.6h1M367 194.9l-.9 .2M368.3 191.6h.9M368.4 194.7l-.9 .1M368.9 190.6h.1"/>
<path d="M369.7 191.6h1M369.8 194.4l-.9 .2M370 190.6h2.3M371.1 191.6h1M371.2 194.2l-.9 .2M372.6 191.6h.9M372.6 194l-.9 .1M373.4 190.6h.1M374 191.6h1v.7M374.1 193.7l-1 .2M374.5 190.6h2.3M375 192.8v.8l-.5 .1"/>
<path d="M375 189.4h1v3h-1zM377.9 190.6h.1M379 190.6h2M405.5 186.9h2M155.5 212.5h.1M155.5 209.5h.1M155.5 206.5h.1M155.5 203.5h.1M155.5 200.5h.1M155.5 201.3v1.5M155.5 204.3v1.5M155.5 207.3v1.5"/>
<path d="M155.5 210.3v1.5M155.5 213.3v2M178.4 204.7h7.8M308.7 204.4h1.1v2.4h-1.1zM308.7 205.8v1h.7M308.7 205.6h1.3M309.4 204.4h-.7v1M309.8 204.4h1M309.8 206.8h1M309.9 203.4a.96 .96 0 0 0 0 1.1M309.9 206.7a.96 .96 0 0 0 0 1.1M309.9 203.4l-.1 .3v3.8l.1 .3h1.7l.1-.3"/>
<path d="M309.9 203.4h1.7M309.9 204.5h1.7M309.9 206.7h1.7M309.9 204.5l-.1 .9 .1 1.3M311.1 205.6h.1M311.3 204.4h.9M311.3 206.8h.9M311.6 204.5l.1 .9-.1 1.3M311.6 203.4l.1 .3M311.6 203.4a.96 .96 0 0 1 0 1.1M311.6 206.7a.96 .96 0 0 1 0 1.1M311.7 203.7v3.8"/>
<path d="M311.9 203.4h1.7M311.9 204.5h1.7M311.9 203.4l-.2 .3M311.9 206.7h1.7M311.9 203.4a.96 .96 0 0 0 0 1.1M311.9 206.7a.96 .96 0 0 0 0 1.1M311.9 204.5l-.1 .9 .1 1.3M312.2 205.6h2.3M312.5 212.5l-5.5 6.5h-10M312.7 204.4h.9M312.7 206.8h.9M313.6 204.5l.2 .9-.2 1.3"/>
<path d="M313.6 203.4l.2 .3v3.8l-.2 .3h-1.7l-.2-.3M313.6 203.4a.96 .96 0 0 1 0 1.1M313.6 206.7a.96 .96 0 0 1 0 1.1M313.8 203.1h.3v5h-.3zM314.1 204.4h1M314.1 206.8h1M314.1 204.2h.6M314.1 207h.6M315.2 204.2h.9M315.2 207h.9M315.6 204.4h.9M315.6 206.8h.9"/>
<path d="M315.6 205.6h.1M316.6 204.2h.5M316.6 207h.5M316.7 205.6h2.3M316.9 210.6l-.1 6.6h4.5l.5-1.7 .9 3.4 .4-1.7h6.5l.4-1.7 .9 3.4 .5-1.7h6.4l.5-1.7 .9 3.4 .4-1.7h4.5v-6.6M317 204.4h.9M317 206.8h.9M318.4 204.4h1M318.4 206.8h1M319.8 204.4h1M319.8 206.8h1M320.1 205.6h.1"/>
<path d="M321.2 205.6h2.3M321.3 204.4h.9M321.3 206.8h.9M322.7 204.4h.9M322.7 206.8h.9M324.1 204.4h1M324.1 206.8h1M324.6 205.6h.1M325.6 204.4h.9M325.6 206.8h.9M325.7 205.6h2.3M327 204.4h.9"/>
<path d="M327 206.8h.9M328.2 205.6h1.2M328.4 204.4h1M328.4 206.8h1M329.1 205.6h.1M329.8 204.4h1M329.8 206.8h1M330.2 205.6h2.3M331.3 204.4h.9M331.3 206.8h.9M332.7 204.4h1M332.7 206.8h1"/>
<path d="M333.6 205.6h.1M334.1 204.4h1M334.1 206.8h1M334.7 205.6h3.1M335.5 208.4l12.9 9.4h19.9M335.6 204.4h.9M335.6 206.8h.9M336.2 215.6v1.6M337 216.4h.1M337 213.6h.1M337 213.2h.1M337 214v2"/>
<path d="M337 216.8v.4M337 204.4h.9M337 206.8h.9M337.8 215h.1M337.8 212.2h.1M337.8 212.6v2M337.8 215.4v1.8M338.1 205.6h.1M338.4 204.4h1.3M338.4 206.8h1.3M338.6 216.4h.1M338.6 213.6h.1"/>
<path d="M338.6 211.2v2M338.6 214v2M338.6 216.8v.4M339.4 215h.1M339.4 212.2h.1M339.4 210.6v1.2M339.4 212.6v2M339.4 215.4v1.8M340.2 216.4h.1M340.2 213.6h.1M340.2 210.8h.1M340.2 210.1v.3"/>
<path d="M340.2 211.2v2M340.2 214v2M340.2 216.8v.4M340.2 204.4h1M340.2 206.8h1M340.9 215h.1M340.9 212.2h.1M340.9 209.8v2M340.9 212.6v2M340.9 215.4v1.8M341.5 205.6h-2.3M341.6 204.4h1"/>
<path d="M341.6 206.8h1M341.7 216.4h.1M341.7 213.6h.1M341.7 210.8h.1M341.7 209.1v1.3M341.7 211.2v2M341.7 214v2M341.7 216.8v.4M342.5 215h.1M342.5 212.2h.1M342.5 209.4h.1M342.5 208.6v.4"/>
<path d="M342.5 209.8v2M342.5 212.6v2M342.5 215.4v1.8M342.6 205.6h.1M343.1 204.4h.9M343.1 206.8h.9M343.3 216.4h.1M343.3 213.6h.1M343.3 210.8h.1M343.3 208.4v2M343.3 211.2v2M343.3 214v2"/>
<path d="M343.3 216.8v.4M343.7 205.6h2.3M343.8 204.2h.5M343.8 207h.5M344.5 204.4h.9M344.5 206.8h.9M344.8 204.2h.9M344.8 207h.9M345.9 204.4h1M345.9 206.8h1M346.2 204.2h1.1M346.2 207h1.1"/>
<path d="M346.8 202.9h.5v5.4h-.5M347.1 205.6h.1M347.4 204.4h.9M347.4 206.8h.9M347.4 204.5h.9M347.4 206.7h.9M347.5 203.4a.98 .98 0 0 0 0 1.1l-.2 1.3a1.54 1.54 0 0 1 0 1.4l.2 .6M348.2 205.6h1.3M348.3 204.5l.2 .9-.2 1.3M348.3 203.4h-.9l-.1 .3v3.8l.1 .3h.9M348.3 203.4l.2 .3v3.8l-.2 .3M348.3 203.4a.96 .96 0 0 1 0 1.1"/>
<path d="M348.3 206.7a.96 .96 0 0 1 0 1.1M348.5 204.4h1v2.4h-1zM348.8 204.4h.7v1M349.5 205.8v1h-.7M132.3 224.6h48.7M139.2 229.6h35.1M200.4 239.4v28.3M270.3 239.4v28.3M275.8 239.4v28.3M305.9 226.1h48.2M312.5 231.1h35.1M191.5 250.1h93"/>
<path d="M191.5 247h93M191.5 243.9h93M191.5 256.3h93M191.5 253.2h93M191.5 259.4h93M191.5 262.8h93M219.4 267.7v9.8M219.4 272.6h65.1M242.1 267.7v9.8M264.4 267.7v9.8"/>
<circle cx="48.6" cy="38.3" r="6.6"/>
<circle cx="155.5" cy="30.2" r=".98"/>
<circle cx="155.5" cy="30.2" r=".6"/>
<circle cx="155.5" cy="30.2" r=".71"/>
<circle cx="208" cy="39.7" r="1.49"/>
<circle cx="248.3" cy="39.7" r="1.49"/>
<circle cx="155.5" cy="49.2" r=".98"/>
<circle cx="155.5" cy="49.2" r=".6"/>
<circle cx="155.5" cy="49.2" r=".71"/>
<circle cx="38.2" cy="108.4" r=".35"/>
</g>
<path d="M143.6 110.2v1.5M167.4 110.2v1.5M174.2 187v1.5" fill="none" stroke="#fff" stroke-width=".21"/>
<g fill="#fff" stroke="#fff" stroke-width=".21">
<path d="M173.6 187v1.5l.6-1.5zM174.2 187v1.5h-.6z"/>
<path d="M166.8 110.2v1.5l.6-1.5zM167.4 110.2v1.5h-.6z"/>
<path d="M143.6 110.2h.6v1.5zM143.6 110.2v1.5h.6z"/>
</g>
<g fill="#000" stroke="#000" stroke-width=".21">
<path d="M34 15.9h.8l-.6 2.5zM36 25.5l1.8 1.8-.7 .5zM42.3 39.9l2.3-1 .2 .8zM52.3 36.9l2.5-.3-2.3 1.1zM204.8 34.9l1.7 2-2.2-1.3zM211.7 23.6l1.8 1.8-2.3-1.1zM244.6 23.6l.5 .7-2.3 1.1zM251.5 34.9l.5 .7-2.2 1.3zM40 89.1l.7-.5 1 2.3zM56.2 88.6l.7 .5-1.8 1.8zM36.2 110.1l1.9-1.7-1.3 2.2zM49.1 111.3l1.9 1.6-.6 .5z"/>
<path d="M183.4 107.7h.8l-.4 2.5zM36.2 139.7l1.9-1.6-1.3 2.2zM52.9 137l1.9 1.6-.6 .6zM24.9 163.9l.5 2.5h-.9zM24.5 177.9h.9l-.5 2.5zM35.5 164.8l.7-.5 1.2 2.2zM53.9 161.4l.6 .6-2 1.6zM329.1 173.6l.4 2.5h-.8zM335.7 173.6l.4 2.5h-.9zM348.4 171.5l1.8-1.7 .5 .7zM335.2 188.1h.9l-.4 2.5zM335.7 190.6l.4 2.5h-.9z"/>
<path d="M354.3 197.2l1.1 2.2-.8 .3zM312.2 212.2l1.9-1.6-1.2 2.1zM328.7 203.1h.8l-.4 2.5zM335.2 203.1h.9l-.4 2.5zM333.5 206.9l2.3 1.1-.5 .7z"/>
<path d="M8.9 9.3l.2 .1h401.6zM8.9 9.3h402l-.2 .1z"/>
<path d="M404.4 9.3l.3 .1zM404.4 9.3l.3 .1-.3 278.6zM404.7 9.4l-.3 278.6 .3-.1zM404.4 288l.3-.1z"/>
<path d="M404.6 9.3l.1 .1h6zM404.6 9.3h6.3l-.2 .1z"/>
<path d="M410.7 9.4v278.5l.2-278.6zM410.9 9.3v278.7l-.2-.1z"/>
<path d="M410.7 9.4v278.5l.2-278.6zM410.9 9.3v278.7l-.2-.1z"/>
<path d="M404.4 91l.3 .3 6.2-.3zM404.7 91.3l6.2-.3-.2 .3zM410.9 91l-.2 .3z"/>
<path d="M404.4 91l.3 114v-113.7zM404.4 91l.3 114-.3 .3z"/>
<path d="M405.5 98.6l1 9.8v-9.8zM405.5 98.6l1 9.8h-1z"/>
<path d="M410.9 91.1l-.2 .2 .2 113.9zM410.7 91.3l.2 113.9-.2-.2zM410.7 205l.2 .3zM404.7 205h6l.2 .3zM404.7 205l-.3 .3h6.5z"/>
<path d="M38 110.2l.2 9.2 .1-9.2zM38 110.2l.2 9.2h-.2z"/>
<path d="M405.5 118.2l1 9.8v-9.8zM405.5 118.2l1 9.8h-1z"/>
<path d="M406.5 108.4l1 9.8v-9.8zM406.5 108.4l1 9.8h-1z"/>
<path d="M405.5 137.8l1 9.8v-9.8zM405.5 137.8l1 9.8h-1z"/>
<path d="M406.5 128l1 9.8v-9.8zM406.5 128l1 9.8h-1z"/>
<path d="M37.8 124.2l-.1 25.3h.3zM37.8 124.2h.3l-.1 25.3z"/>
<path d="M405.5 157.5l1 9.8v-9.8zM405.5 157.5l1 9.8h-1z"/>
<path d="M406.5 147.6l1 9.9v-9.9zM406.5 147.6l1 9.9h-1z"/>
<path d="M35.3 152.5l-.1 25.3h.3zM35.3 152.5h.3l-.1 25.3z"/>
<path d="M405.5 177.1l1 9.8v-9.8zM405.5 177.1l1 9.8h-1z"/>
<path d="M406.5 167.3l1 9.8v-9.8zM406.5 167.3l1 9.8h-1z"/>
<path d="M406.5 186.9l1 9.8v-9.8zM406.5 186.9l1 9.8h-1z"/>
<path d="M404.4 205l.3 .3 6.2-.3zM404.7 205.3l6.2-.3-.2 .3zM410.9 205l-.2 .3z"/>
<path d="M410.9 205.1l-.2 .2 .2 82.7zM410.7 205.3l.2 82.7-.2-.1zM410.7 287.9l.2 .1z"/>
<path d="M8.9 239.2l.2 .4zM8.9 239.2l395.5 .4h-395.3zM8.9 239.2l395.5 .4 .3-.4z"/>
<path d="M9.1 239.6h60.5l.3-.4zM8.9 239.2h61l-60.8 .4zM8.9 239.2l.2 .4z"/>
<path d="M69.9 239.6h60.6l.3-.4zM69.6 239.2h61.2l-60.9 .4zM69.6 239.2l.3 48.7v-48.3zM69.6 239.2l.3 48.7-.3 .1zM69.6 288l.3-.1z"/>
<path d="M130.8 239.6h60.5l.4-.4zM130.5 239.2h61.2l-60.9 .4zM130.5 239.2l.3 48.7v-48.3zM130.5 239.2l.3 48.7-.3 .1zM130.5 288l.3-.1z"/>
<path d="M191.7 239.6h92.6l.4-.4zM191.3 239.2h93.4l-93 .4zM191.3 239.2l.4 48.7v-48.3zM191.3 239.2l.4 48.7-.4 .1zM191.3 288l.4-.1z"/>
<path d="M284.7 239.6h63.6l.3-.4zM284.3 239.2h64.3l-63.9 .4zM284.3 239.2l.4 48.7v-48.3zM284.3 239.2l.4 48.7-.4 .1zM284.3 288l.4-.1z"/>
<path d="M404.7 239.2l-.3 .4 .3 48.4zM404.4 239.6l.3 48.4-.3-.1zM404.4 287.9l.3 .1z"/>
<path d="M191.3 277.3l.4 .4 93-.4zM191.7 277.7l93-.4-.4 .4zM284.7 277.3l-.4 .4 .4 10.3zM284.3 277.7l.4 10.3-.4-.1zM284.3 287.9l.4 .1z"/>
<path d="M191.3 277.7h93.4l-.4-.4zM191.3 277.7l.4-.4h92.6zM191.3 267.5v10.2l.4-.4zM191.3 267.5l.4 .4v9.4zM191.3 267.5l.4 .4 93-.4zM191.7 267.9l93-.4-.4 .4zM284.7 267.5l-.4 .4 .4 9.8zM284.3 267.9l.4 9.8-.4-.4z"/>
<path d="M383.1 277.3l.3 .4 11.7-.4zM383.4 277.7l11.7-.4-.4 .4zM394.7 277.7l.4 10.3v-10.7zM394.7 277.7l.4 10.3-.4-.1zM394.7 287.9l.4 .1z"/>
<path d="M348.5 277.7h34.8v-.4zM348.5 277.3h34.8l-34.8 .4z"/>
<path d="M394.7 277.3l.4 .4 9.6-.4zM395.1 277.7l9.6-.4-.3 .4zM404.7 277.3l-.3 .4 .3 10.3zM404.4 277.7l.3 10.3-.3-.1zM404.4 287.9l.3 .1z"/>
<path d="M9.1 9.4l-.2 278.6 .2-.1zM8.9 9.3l.2 .1-.2 278.6z"/>
<path d="M9.1 239.6l-.2 48.4 .2-.1zM8.9 239.4l.2 .2-.2 48.4z"/>
<path d="M9.1 287.9l60.7 .1-.2-.1zM9.1 287.9l60.7 .1h-60.9z"/>
<path d="M69.6 287.9l.3 .1zM69.9 239.2v48.8l-.3-.1zM69.9 239.2l-.3 .4v48.3z"/>
<path d="M69.9 287.9l60.7 .1-.1-.1zM69.9 287.9l60.7 .1h-60.8z"/>
<path d="M130.5 287.9l.3 .1zM130.8 239.2v48.8l-.3-.1zM130.8 239.2l-.3 .4v48.3z"/>
<path d="M130.8 287.9l60.7 .1-.2-.1zM130.8 287.9l60.7 .1h-60.9z"/>
<path d="M191.3 287.9l.4 .1zM191.7 239.2v48.8l-.4-.1zM191.3 239.6v48.3l.4-48.7z"/>
<path d="M191.7 287.9l92.8 .1-.2-.1zM191.7 287.9l92.8 .1h-93z"/>
<path d="M284.3 287.9l.4 .1zM284.7 239.2v48.8l-.4-.1zM284.7 239.2l-.4 .4v48.3z"/>
<path d="M191.5 288h93l-.2-.1zM191.5 288l.2-.1h92.6zM191.3 288l.4-.1zM191.7 277.7v10.2l-.4 .1zM191.3 277.3v10.7l.4-10.3z"/>
<path d="M284.7 287.9l63.8 .1-.2-.1zM284.7 287.9l63.8 .1h-64z"/>
<path d="M348.3 287.9l.3 .1zM348.6 239.2v48.8l-.3-.1zM348.6 239.2l-.3 .4v48.3z"/>
<path d="M383.3 288h11.6l-.2-.1zM383.4 287.9h11.3l-11.4 .1zM383.1 288l.3-.1zM383.4 277.7v10.2l-.3 .1zM383.1 277.3v10.7l.3-10.3z"/>
<path d="M8.9 288h395.7l-.2-.1zM8.9 288l.2-.1h395.3zM8.9 239.4v48.6l.2-.1zM8.9 239.4l.2 .2v48.3z"/>
<path d="M394.9 288h9.7l-.2-.1zM394.9 288l.2-.1h9.3zM394.7 288l.4-.1zM395.1 277.7v10.2l-.4 .1zM394.7 277.3v10.7l.4-10.3z"/>
<path d="M9.1 287.9l401.8 .1-.2-.1zM9.1 287.9l401.8 .1h-402z"/>
<path d="M404.7 287.9l6.2 .1-.2-.1zM404.7 287.9l6.2 .1h-6.3z"/>
<path d="M404.6 288h6.3l-.2-.1zM404.7 287.9h6l-6.1 .1zM404.4 288l.3-.1zM404.7 205.3v82.6l-.3 .1zM404.4 205v83l.3-82.7z"/>
</g>
<g font-size="4.2">
<text x="178.8" y="16.8">A</text>
<text x="23.7" y="58.1">DETAIL A - TIMBER POLE TOP</text>
<text x="44.1" y="63.2">Scale 1:20</text>
<text x="179.2" y="65.6">A</text>
<text x="128" y="74.6">DETAIL C - FALL ARREST</text>
<text x="218.5" y="76.4">VIEW A-A</text>
<text x="132.3" y="79.7">ATTACHMENT POINT</text>
<text x="218" y="81.5">Scale 1:10</text>
<text x="143.6" y="84.7">Scale 1:10</text>
<text x="135.9" y="140.6">DETAIL D - ANTENNA</text>
<text x="132.1" y="145.6">ACCESS CLIMBING STEP</text>
<text x="147.5" y="150.7">Scale 1:10</text>
<text x="22.1" y="197.4">DETAIL B - FALL ARREST SYSTEM</text>
<text x="46.7" y="202.4">Scale 1:20</text>
<text x="132.3" y="223.7">DETAIL E - PERMANENT</text>
<text x="305.9" y="225.2">DETAIL F - REMOVABLE</text>
<text x="139.2" y="228.7">CLIMBING STEPS</text>
<text x="146.8" y="233.8">Scale 1:10</text>
<text x="312.5" y="230.2">CLIMBING STEPS</text>
<text x="321.3" y="235.3">Scale 1:5</text>
<text x="287.2" y="252.5">BURBAGE</text>
<text x="351.4" y="254">THE PLAYING FIELD</text>
<text x="287.3" y="262.5">GENERAL ARRANGEMENT</text>
<text x="351.2" y="259.1">GREEN LANE</text>
<text x="287.3" y="267.5">SHEET 3 OF 3</text>
<text x="351.1" y="264.1">BURBAGE</text>
<text x="351.1" y="269.2">BUXTON</text>
<text x="351.3" y="274.2">SK17 9DG</text>
<text x="351.6" y="285.7">140357</text>
<text x="385.6" y="285.7">200</text>
<text x="397.7" y="285.7">01</text>
</g>
<g font-size="3.5">
<text x="409" y="89.4" transform="rotate(-90 409 89.4)">ALL SCALES AS SHOWN WHEN PRINTED AT A3</text>
<text x="409" y="286.3" transform="rotate(-90 409 286.3)">ALL SCALES AS SHOWN WHEN PRINTED AT A3</text>
</g>
<g font-size="2.8">
<text x="271.1" y="266.3">BY</text>
<text x="276.4" y="266.3">DATE</text>
<text x="233.9" y="271.1">AM</text>
<text x="259" y="271.1">MP</text>
<text x="279.3" y="271.1">JBT</text>
<text x="230.4" y="276">12/10/18</text>
<text x="252.7" y="276">12/10/18</text>
<text x="272.6" y="276">12/10/18</text>
</g>
<g font-size="2.5">
<text x="194.7" y="262">01</text>
<text x="227.5" y="262">FIRST ISSUE</text>
<text x="193.3" y="266.2">REV</text>
<text x="232.6" y="266.2">REV</text>
<text x="192" y="275">WHEN PRINTED AT A3</text>
<text x="194.2" y="272">SCALE AS SHOWN</text>
<text x="193.3" y="280.3">ALL DIMENSIONS IN mm UNLESS OTHERWISE STATED.</text>
<text x="193.2" y="286.3">OTHER RELEVANT DRAWINGS.</text>
<text x="193.3" y="283.3">THIS DRAWING TO BE READ IN CONJUNCTION WITH</text>
</g>
<g font-size="2.1">
<text x="252.5" y="18">FACE D-D</text>
<text x="35" y="20.8" transform="rotate(74 35 20.8)">30°</text>
<text x="194.1" y="18.3">FACE B-B</text>
<text x="63" y="27.3">1. A SINGLE COAT OF TIMBER COMPATIBLE BITUMINOUS</text>
<text x="63" y="24.8">NOTES:</text>
<text x="69.1" y="29.8">PAINT (E.G. BIRD BRAND BLACK BITOMINOUS PAINT</text>
<text x="191" y="29.2">TPB-C</text>
<text x="259" y="29.2">TPB-C</text>
<text x="69.1" y="32.3">OR SIMILAR APPROVED PRODUCT) TO BE APPLIED</text>
<text x="69.2" y="34.9">TO THE UPPER SURFACES AT THE TOP OF THE</text>
<text x="43.5" y="38.8" transform="rotate(-15 43.5 38.8)">Ø 206-269</text>
<text x="69.1" y="37.4">POLE.</text>
<text x="63.1" y="42.4">2. PAINT TO BE APPLIED ON SITE JUST BEFORE</text>
<text x="69.1" y="45">ERECTION</text>
<text x="40.9" y="48">FORM:</text>
<text x="50" y="48">4 WAY PYRAMID / CONE</text>
<text x="25" y="80.9">FACE C-C</text>
<text x="61.9" y="80.9">FACE A-A</text>
<text x="180.2" y="99.9" transform="rotate(-90 180.2 99.9)">1600</text>
<text x="409.9" y="101" transform="rotate(-90 409.9 101)">10cm</text>
<text x="182.8" y="103.1" transform="rotate(-90 182.8 103.1)">FROM TOP</text>
<text x="409.9" y="109.6" transform="rotate(-90 409.9 109.6)">9cm</text>
<text x="18.5" y="114">TOP ACNHOR</text>
<text x="61.1" y="116.3">2No M12 GRADE 8.8</text>
<text x="61.1" y="118.9">THREADED BAR WITH NUTS,</text>
<text x="409.9" y="119.5" transform="rotate(-90 409.9 119.5)">8cm</text>
<text x="61" y="121.4">LOCK NUTS, WASHERS &amp; Ø50</text>
<text x="61.1" y="123.9">WASHER ON BACK</text>
<text x="409.9" y="129.3" transform="rotate(-90 409.9 129.3)">7cm</text>
<text x="19.9" y="143.7">WIRE GUIDE</text>
<text x="64.8" y="142.1">1No M12 GRADE 8.8</text>
<text x="409.9" y="139.1" transform="rotate(-90 409.9 139.1)">6cm</text>
<text x="64.8" y="147.2">LOCK NUTS, WASHERS &amp; Ø50</text>
<text x="64.9" y="144.6">THREADED BAR WITH NUTS,</text>
<text x="65" y="149.7">WASHER ON BACK</text>
<text x="409.9" y="148.9" transform="rotate(-90 409.9 148.9)">5cm</text>
<text x="13.8" y="160.2">BOTTOM ANCHOR</text>
<text x="360.2" y="160.9">7mm THICK (SHALLOW)</text>
<text x="409.9" y="158.6" transform="rotate(-90 409.9 158.6)">4cm</text>
<text x="65" y="163.1">FALL ARREST SYSTEM:</text>
<text x="65" y="165.6">Latchway 'ManSafe'</text>
<text x="360.2" y="163.4">GRADE 8.8 NUT</text>
<text x="65" y="170.6">INSTALATION METHOD:</text>
<text x="65" y="173.2">REFER TO MANUFACTURER'S</text>
<text x="409.9" y="168.6" transform="rotate(-90 409.9 168.6)">3cm</text>
<text x="24.2" y="176.3" transform="rotate(-90 24.2 176.3)">850 AGL</text>
<text x="65" y="175.7">REQUIREMENTS</text>
<text x="409.9" y="178.3" transform="rotate(-90 409.9 178.3)">2cm</text>
<text x="334.9" y="183.2" transform="rotate(-90 334.9 183.2)">85</text>
<text x="328.4" y="191.4" transform="rotate(-90 328.4 191.4)">160</text>
<text x="409.9" y="188.3" transform="rotate(-90 409.9 188.3)">1cm</text>
<text x="409.9" y="198" transform="rotate(-90 409.9 198)">0cm</text>
<text x="334.9" y="199.3" transform="rotate(-90 334.9 199.3)">75</text>
<text x="178.4" y="206.8">1. 3No 7mm DIA 70mm LONG PILOT HOLES TO BE DRILLED</text>
<text x="178.4" y="204.3">NOTES:</text>
<text x="184.4" y="209.3">USING THE STEP AS A TEMPLATE</text>
<text x="358.3" y="206.9">REMOVABLE STEP</text>
<text x="358.4" y="204.4">'MonoStep'</text>
<text x="178.5" y="211.9">2. EACH STEP SHOULD BE FIXED TO THE TIMBER</text>
<text x="184.4" y="214.4">POLE WITH 3No 10mm COACH SCREWS 75mm LONG</text>
<text x="349.3" y="214.6">M12 GRADE 8.8</text>
<text x="178.5" y="216.9">3. STEPS TO BE INSTALLED ON FACES B-B &amp; D-D ONLY</text>
<text x="297.6" y="218.2">TBP-S-R</text>
<text x="349.4" y="217.1">THREADED ROD</text>
<text x="287.3" y="243.9">TITLE</text>
<text x="351.2" y="243.9">SITE ADDRESS</text>
<text x="271.5" y="261.9">AM</text>
<text x="276" y="261.9">12/10/18</text>
<text x="220.8" y="271.1">DRAWN</text>
<text x="243.5" y="271.1">CHECKED</text>
<text x="265.9" y="271.1">APPROVED</text>
<text x="220.8" y="276">DATE</text>
<text x="243" y="276">DATE</text>
<text x="265.2" y="276">DATE</text>
<text x="352.1" y="281.6">ARQIVA REF.</text>
<text x="384.8" y="281.6">DRG No.</text>
<text x="397.5" y="281.6">REV</text>
</g>
</svg>
